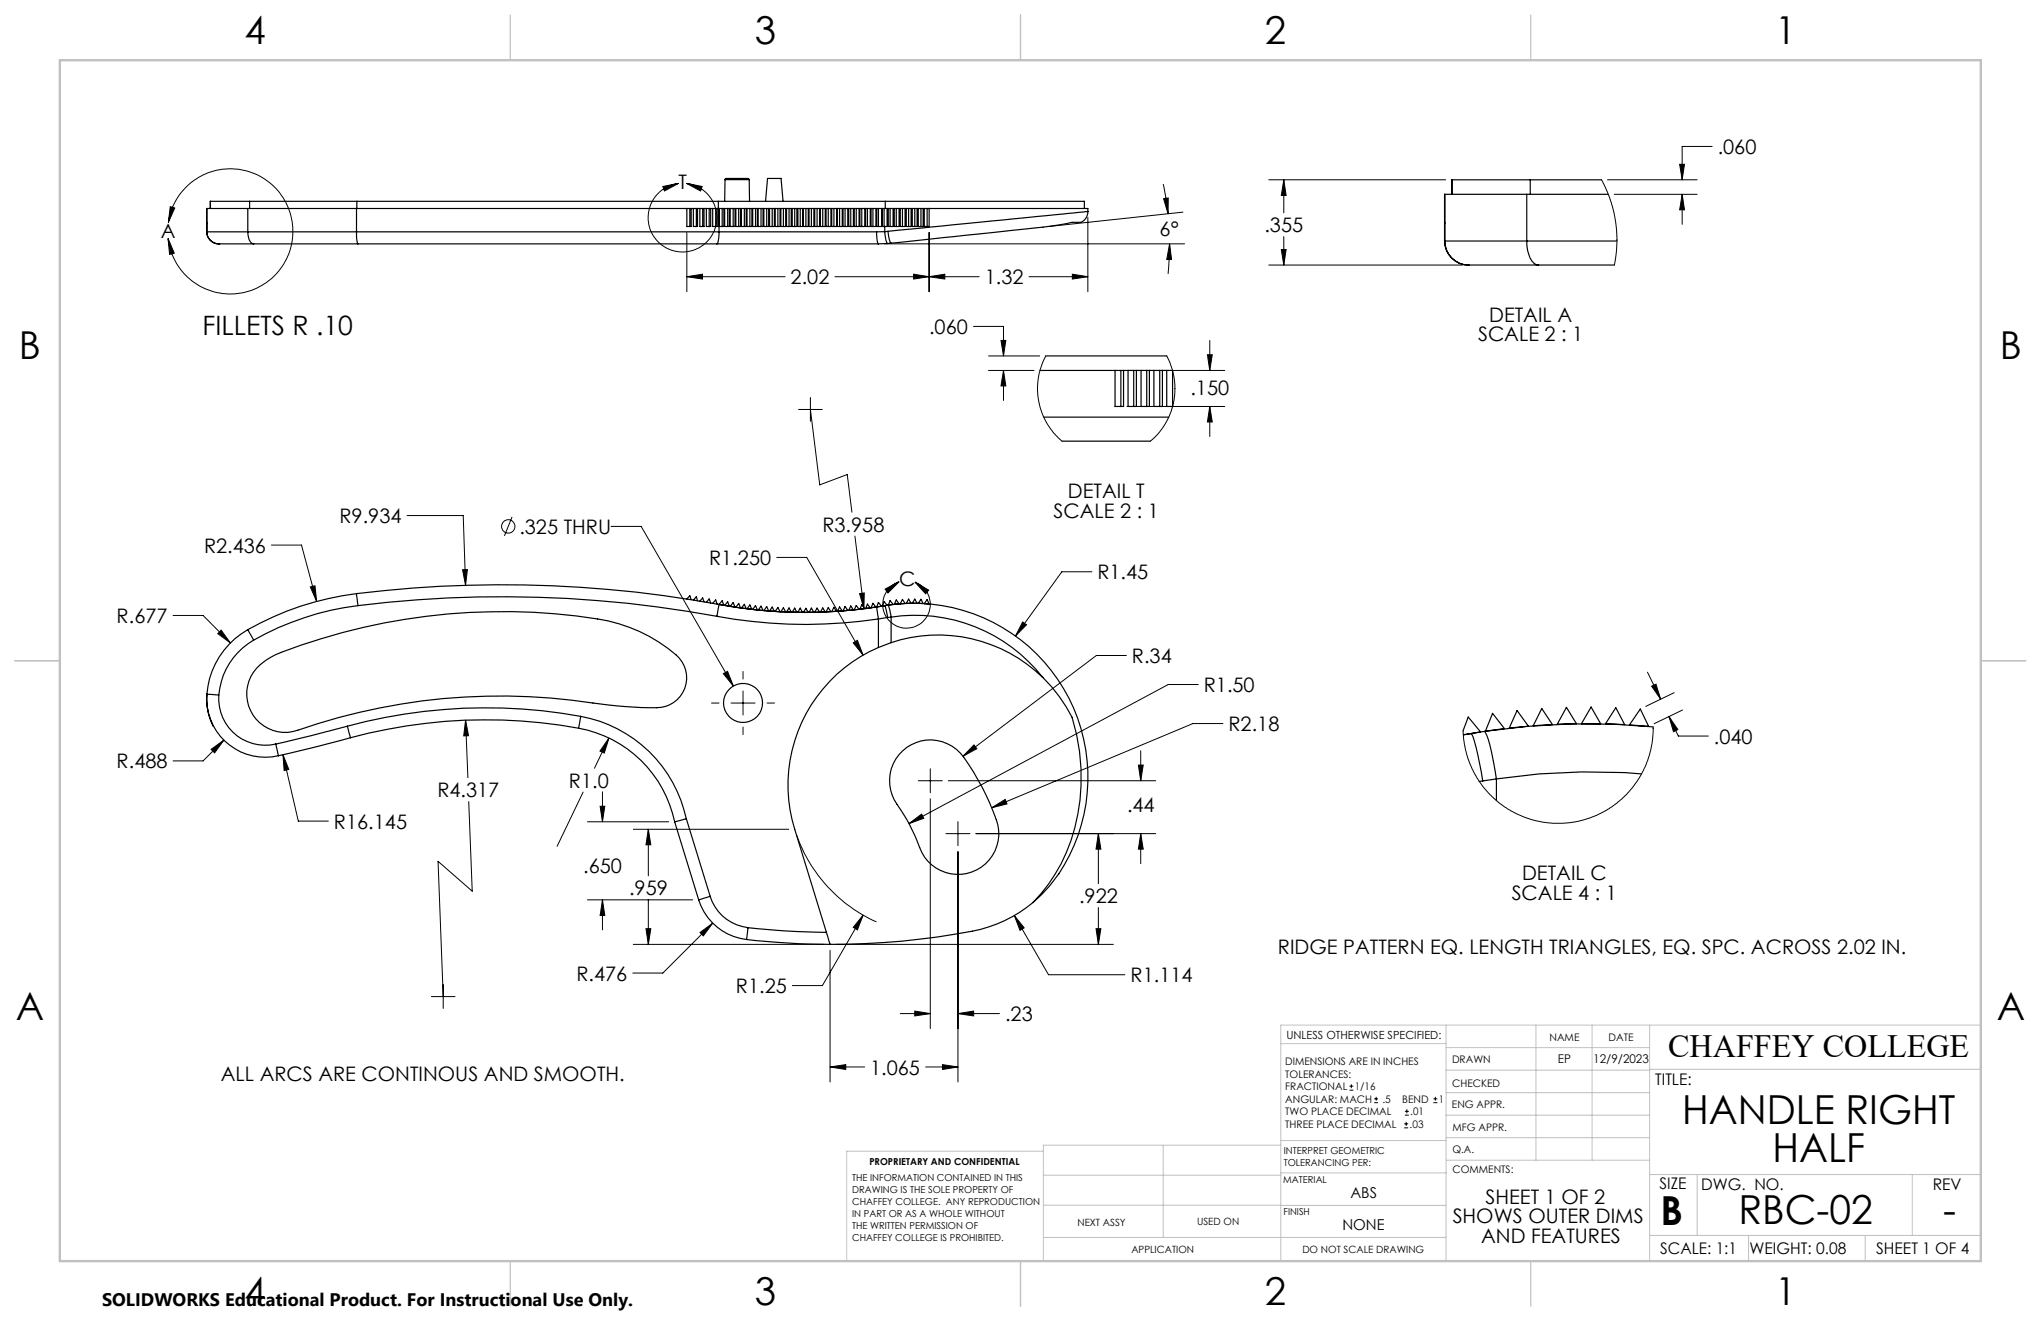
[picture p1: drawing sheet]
<svg xmlns="http://www.w3.org/2000/svg" width="432mm" height="279mm" viewBox="0 0 432 279" stroke-linecap="round" stroke-linejoin="round" font-family="sans-serif">
<g fill="none" stroke="#000" stroke-width=".25">
<path d="M153.4 38l.2-.3h4.7l.2 .3M153.4 38h5.1M153.4 38l-.1 4.6M158.5 38l.1 4.6M307.2 38h16.5M307.2 38l-.1 3.1M307.2 38v3.1M323.7 38h15.1M323.7 38v3.1M43.7 49a2.53 2.53 0 0 0 2.6 2.6M43.7 47.1v1.9M43.7 49h.1"/>
<path d="M43.8 49h8.6M43.8 44.1h8.6M43.8 49a2.53 2.53 0 0 0 2.5 2.6M43.8 44.1v3M43.8 44.1v4.9M44.5 42.6h8.3M44.5 42.6v1.5M46.3 51.6h7.4M46.3 51.6h.1M52.4 49l.4 1.8a1.08 1.08 0 0 0 .9 .8M52.4 49h23M52.4 44.1h23"/>
<path d="M52.4 44.1v4.9M52.8 42.6h22.7M52.8 42.6v1.5M53.7 51.6h22M75.4 49h76.7M75.4 44.1h69.9M75.4 49a4.6 4.6 0 0 0 .3 2.6M75.4 44.1v4.9M75.5 42.6h76.5M75.5 42.6v1.5M75.7 51.6h76M145.3 44.1v3.8h.9v-3.8"/>
<path d="M145.3 44.1h.9M145.9 44.1v3.8M146.2 44.1h.5M146.7 44.1v3.8h.9v-3.8M146.7 44.1h.9M147.3 44.1v3.8M147.6 44.1h.5M148.1 44.1v3.8h.8v-3.8M148.1 44.1h.8M148.7 44.1v3.8M148.9 44.1h.5M149.4 44.1v3.8h1v-3.8"/>
<path d="M149.4 44.1h1M150 44.1v3.8M150.4 44.1h.4M150.8 44.1v3.8h.9v-3.8M150.8 44.1h.9M151.4 44.1v3.8M151.7 51.6h34.1M151.7 44.1h.4M152 42.6h35.3M152 42.6v1.5M152.1 49a4 4 0 0 1-.4 2.6M152.1 49h33.4"/>
<path d="M152.1 44.1v4.9M152.1 44.1h27.3M152.8 44.1v3.8M153.1 44.1v3.8h-1M153.3 44.1v3.8h1v-3.8M154 44.1v3.8M154.5 44.1v3.8h1v-3.8M155.1 44.1v3.8M155.7 44.1v3.8h1v-3.8M156.3 44.1v3.8M156.8 44.1v3.8h1.1v-3.8M157.5 44.1v3.8"/>
<path d="M158 44.1v3.8h1.1v-3.8M158.6 44.1v3.8M159.2 44.1v3.8h1v-3.8M159.8 44.1v3.8M160.4 44.1v3.8h1v-3.8M161 44.1v3.8M161.6 44.1v3.8h1v-3.8M162 42.6l.4-4.9h2.8l.5 4.9M162.2 44.1v3.8M162.8 44.1v3.8h1v-3.8M163.4 44.1v3.8M164 44.1v3.8h1v-3.8"/>
<path d="M164.6 44.1v3.8M165.2 44.1v3.8h1v-3.8M165.7 44.1v3.8M166.4 44.1v3.8h1v-3.8M166.9 44.1v3.8M167.6 44.1v3.8h1v-3.8M168.1 44.1v3.8M168.8 44.1v3.8h1v-3.8M169.3 44.1v3.8M170 44.1v3.8h1v-3.8M170.5 44.1v3.8M171.2 44.1v3.8h1v-3.8"/>
<path d="M171.7 44.1v3.8M172.4 44.1v3.8h1v-3.8M172.9 44.1v3.8M173.6 44.1v3.8h1v-3.8M174.1 44.1v3.8M174.8 44.1v3.8h1v-3.8M175.2 44.1v3.8M176 44.1v3.8h1v-3.8M176.4 44.1v3.8M177.2 44.1v3.8h1v-3.8M177.6 44.1v3.8M178.4 44.1v3.8h1v-3.8"/>
<path d="M178.8 44.1v3.8M179.4 44.1h.2M179.6 44.1v3.8h1v-3.8M179.6 44.1h14.4M180 44.1v3.8M180.7 44.1v3.8h1.1v-3.8M181.2 44.1v3.8M181.9 44.1v3.8h1.1v-3.8M182.3 44.1v3.8M183.1 44.1v3.8h1v-3.8M183.5 44.1v3.8M184.3 44.1v3.8h1v-3.8"/>
<path d="M184.7 44.1v3.8M185.5 49a4.3 4.3 0 0 0 .3 2.6M185.5 44.1v3.8h1v-3.8M185.8 44.1v3.8M186.7 44.1v3.8h1v-3.8M187 44.1v3.8M187.2 49a4 4 0 0 0 .6 2.5M187.2 49h-1.7M187.2 47.9v1.1M187.3 42.6h42.1v1.5M187.3 42.6v1.5M187.8 51.5l-2 .1"/>
<path d="M187.9 48.9a4.5 4.5 0 0 0 .6 2.5M187.9 48.9l-.7 .1M187.9 44.1v3.8h1v-3.8M188.3 44.1v3.8M188.5 51.4l-.7 .1M189.2 44.1v3.8h1v-3.8M189.6 44.1v3.8M190.5 44.1v3.8h1v-3.8M190.9 44.1v3.8M191.7 44.1v3.8h1.1v-3.8M192.2 44.1v3.8M193 44.1v3.8h1v-3.8"/>
<path d="M193.5 44.1v3.8M194 44.1h.3M194.3 44.1v3.8h1v-3.8M194.3 44.1h2.3v3.8h-1.1v-3.8M194.8 44.1v3.8M196.1 44.1v3.8M196.5 44.1h33.7v.6M230.2 44.7a2.14 2.14 0 0 1-2.4 2.3h-1a210.1 210.1 0 0 1-18.4 2.4l-19.9 2M230.2 44.7l-42.3 4.2M305.6 51a5.1 5.1 0 0 0 5.2 5.1M305.6 47.2h.1M305.6 51h.1"/>
<path d="M305.7 51h17.3M305.7 41.1h17.3M305.7 51a5.1 5.1 0 0 0 5.1 5.1M305.7 41.1l-.1 9.9M305.7 41.1v9.9M310.8 56.1h14.7M323 51a6.6 6.6 0 0 0 1.6 4.7l.9 .4M323 51h19.1M323 41.1h17.3M323 41.1v9.9M325.5 56.1h16.1M220 78.4h15.9"/>
<path d="M221.2 75.3h25.6M235.9 78.4v7.6h1.8v-7.6M235.9 78.4h1.8M237.1 78.4v7.6M237.7 78.4h1M238.7 78.4v7.6h1.7v-7.6M238.7 78.4h1.7M239.9 78.4v7.6M240.4 78.4h1M241.4 78.4v7.6h1.8v-7.6M241.4 78.4h1.8M242.6 78.4v7.6"/>
<path d="M243.2 78.4h.9M244.1 78.4v7.6h1.8v-7.6M244.1 78.4h1.8M245.4 78.4v7.6M245.9 78.4h.9M246.8 78.4v7.6h1.3M246.8 78.4h1.3M248.1 78.4v7.6M220.8 88.2h26.5M224.7 93.3h18.7M248.1 86h.1M52.4 133.2a17.2 17.2 0 0 0-8.6 13.6"/>
<path d="M52.4 133.2l1.3 2.2M53.7 135.4a14.8 14.8 0 0 0-7.4 11.6M75.4 125.6a62.1 62.1 0 0 0-23 7.6M75.4 125.6l.3 2.5M75.4 125.6a254.3 254.3 0 0 1 76.7 2.2M75.7 128.1a60.3 60.3 0 0 0-22 7.3M75.7 128.1a250.6 250.6 0 0 1 76 2.3M145.3 126.7l.6-.7 .3 .8M146.7 126.9l.6-.7 .3 .9M148.1 127.1l.6-.6 .2 .8M149.4 127.4l.6-.7 .4 .8M150.8 127.6l.6-.7 .3 .9"/>
<path d="M151.7 130.4a103.3 103.3 0 0 0 34.1 .5M152.1 127.8l-.4 2.6M152.1 127.8a100.4 100.4 0 0 0 33.4 .6M152.8 127.1l.3 .9-1-.2zM154 127.3l.3 .9-1-.1zM155.1 127.5l.4 .9-1-.1zM156.3 127.6l.4 1-1-.2zM157.5 127.8l.4 .9-1.1-.1zM158.6 128l.5 .9-1.1-.1zM159.8 128.1l.4 .9-1-.1zM161 128.2l.4 .9-1-.1zM162.2 128.3l.4 .9h-1z"/>
<path d="M163.4 128.4l.4 .9-1-.1zM164.6 128.5l.4 .9-1-.1zM165.7 128.6l.5 .8h-1zM166.9 128.6l.5 .9-1-.1zM168.1 128.6l.5 .9h-1zM169.3 128.6l.5 .9h-1zM170.5 128.7l.5 .8h-1zM171.7 128.6l.5 .9h-1zM172.9 128.6l.5 .9h-1zM174.1 128.6l.5 .8-1 .1zM175.2 128.5l.6 .9h-1zM176.4 128.4l.6 .9-1 .1z"/>
<path d="M177.6 128.4l.6 .8-1 .1zM178.8 128.3l.6 .8-1 .1zM180 128.2l.6 .8-1 .1zM181.2 128.1l.6 .8-1.1 .1zM182.3 127.9l.7 .8-1.1 .2zM183.5 127.8l.6 .8-1 .1zM184.7 127.6l.6 .8-1 .2zM185.5 128.4l.3 2.5M185.8 136.9a31.7 31.7 0 0 0-17.7 38.5l6.7 21.8M185.8 127.4l.7 .8-1 .2zM185.8 130.9v6M187 127.2l.7 .8-1 .2z"/>
<path d="M187.2 128.1l.6 2.5M187.2 128.1l-1.7 .3M187.8 130.6l-2 .3M187.9 128l.4 1.1 .2 1.4M187.9 128a36.8 36.8 0 0 1 37.3 18 36.8 36.8 0 0 1-3.1 41.4l-3.6 3.5M187.9 128l-.7 .1M188.3 127l.6 .8-1 .2zM188.5 130.5a34.3 34.3 0 0 1 32.1 12.8M188.5 135.9a31.7 31.7 0 0 1 32.1 7.4M188.5 130.5v5.4M188.5 135.9l-2.7 1M188.5 130.5l-.7 .1"/>
<path d="M189.6 126.9l.6 .8-1 .1zM190.9 126.8l.6 .8-1 .1zM192.2 126.7l.6 .9h-1.1zM193.5 126.7l.5 .9h-1zM194.8 126.8l.5 .8h-1zM196.1 126.8l.5 .9h-1.1zM43.8 146.8l2.5 .2M43.8 146.8a12.4 12.4 0 0 0 15.1 13M43.8 146.8a12.6 12.6 0 0 0 1.2 6.7M45 153.5h.1M46.3 147a9.9 9.9 0 0 0 12 10.4M54.3 141.3a14.1 14.1 0 0 1 5.1-3.3 130.4 130.4 0 0 1 69.3-6.7 32.2 32.2 0 0 1 15 7.9 6.3 6.3 0 0 1 1 6.8 6.3 6.3 0 0 1-5.8 3.7 108.9 108.9 0 0 1-17.9-1.6 131.3 131.3 0 0 0-59.1 6.6 8.1 8.1 0 0 1-8.7-3.9 8.1 8.1 0 0 1 1.1-9.5z"/>
<path d="M58.3 157.4l.6 2.4M73.5 153.6l.7 2.4M73.5 153.6l-15.2 3.8M74.2 156l-15.3 3.8M122.4 154a25.4 25.4 0 0 1 20.3 19.8M122.4 154a109.3 109.3 0 0 0-48.2 2M122.9 151.5a28 28 0 0 1 22.3 21.7M122.9 151.5l-.5 2.5M122.9 151.5a111.6 111.6 0 0 0-49.4 2.1M191 158.8a8.6 8.6 0 0 1 12.9 1.3 52.2 52.2 0 0 1 7.2 14.3 8.6 8.6 0 0 1-6 10.2 8.6 8.6 0 0 1-10.5-5.4 41.6 41.6 0 0 0-5.4-10 8.6 8.6 0 0 1 1.8-10.4zM220.6 143.3a32.7 32.7 0 0 1 6.2 8.4 40.5 40.5 0 0 1-5 35.3l-3.3 3.9M309.5 154.6l1.1-2.9 2.6 3.1-3.6 .6"/>
<path d="M311.2 155.2a17.8 17.8 0 0 1 1.8 6.1l.7 3.9M311.2 155.2l-1.6 .2M314 154.7a5.8 5.8 0 0 1 1.2 2.9l1.4 7.1M314 154.7l-2.8 .5M315.8 150.9l2.5 3.2-4 .6zM321 150.3l2.4 3.3-4.1 .4zM326.2 149.9l2.2 3.3-4 .3zM331.4 149.6l2.1 3.5-4 .1zM336.6 149.5l2 3.6h-4zM341.8 149.7l1.9 3.5-4-.1zM347 150l1.8 3.6-4.1-.3zM349.7 153.7a145.7 145.7 0 0 0-35.7 1"/>
<path d="M142.7 173.8l5.1 16.5M145.2 173.2l-2.5 .6M145.2 173.2l5 16.4M313.7 165.2l-.8 .1M316.6 164.7v4.6M316.6 164.7l-2.9 .5M347.3 163.7a133.3 133.3 0 0 0-30.7 1M147.8 190.3a12.1 12.1 0 0 0 10.2 8.4M150.2 189.6a9.5 9.5 0 0 0 8.1 6.6M150.2 189.6l-2.4 .7M158 198.7a170.6 170.6 0 0 0 17.6 1M158.3 196.2a163.3 163.3 0 0 0 16.5 1"/>
<path d="M158.3 196.2l-.3 2.5M174.8 197.2l.8 2.5M218.5 190.9a30 30 0 0 1-16.5 6.7 153 153 0 0 1-26.4 2.1"/>
<circle cx="157.2" cy="148.7" r="4.1"/>
</g>
<g fill="none" stroke="#000" stroke-width=".21">
<path d="M140.2 39.4l3.3-.6-2.9 1.6zM143.5 38.8a7.3 7.3 0 0 0-5.3 11.1 7.3 7.3 0 0 0 12.3 0 7.3 7.3 0 0 0-5.2-11.1M145.3 38.8l3.3 .6-.4 1zM246.1 38.9l1 6.3M268.4 38h37.5M271.6 38l.5 3.3h-1zM271.6 38v7M338.8 38l1.8 3.9 .6 2 .6 2.9 .3 4.6-.5 4.7M340.1 38h19M355.4 34.7h1l-.5 3.3zM362.2 31h-6.3v7M35.6 50.4l1.3 3.2-1 .2z"/>
<path d="M35.6 47a13.2 13.2 0 0 1 20.4-9 13.2 13.2 0 0 1-.4 22.3 13.2 13.2 0 0 1-20-9.9M36 43.7l1 .3-1.4 3zM145.3 58.5l3.3-.5v1zM145.3 49.2v12.5M145.3 58.5h20.8M176.6 58.5h30.6M187.1 51.6h63.5M193.3 58l3.3 .5-3.3 .5zM196.6 58.5l3.3-.5v1zM196.6 49.2v12.5M217.7 58.5h12.5M226.9 58l3.3 .5-3.3 .5z"/>
<path d="M230.2 46v15.7M246.2 42l1-.1-.1 3.3zM247.4 51.6l.5 3.3h-1.1zM247.4 51.6l-.3 6.3M250.3 44.9l-28.4 3M268.4 56.1h41M271.1 52.8h1l-.5 3.3zM271.6 50.1v6M341.5 41.1h17.6M355.9 41.1l.5 3.3h-1zM355.9 41.1v6.3M206 69h6.3v6.3"/>
<path d="M209.1 75.3h10.9M209.1 78.4h9.7M211.8 72h1l-.5 3.3zM212.3 78.4l.5 3.2h-1zM212.3 78.4v6.3M221.2 75.3l-1.2 3-.4 2.1-.1 2.3 .3 2.4 .7 2.5 .8 1.6 1.4 2.2 2 1.9M238.4 78.4h20.7M246.8 75.3l1.3 3.1 .4 1.9 .1 2.7-.2 1.8-.6 2.2-1.1 2.3-1.5 2.2-1.8 1.8M255.4 75h1.1l-.6 3.4zM255.9 72v6.4M168.9 86.6h5.1M171.4 86.6l2 16 5.8-2.2 1 7.9"/>
<path d="M171.4 84.1v5M238.4 86h20.7M255.9 86l.6 3.3h-1.1zM255.9 86v6.3M57.4 115.3h6.4l3.2 11.9M86.1 109h11.9l.5 14.8M108.3 109.3l-1.6 4M129.3 111.3h6.3l19.6 33.8M164.3 117.9h6.4l11.9 20.7M180.9 113.4l1.9 15.4M36.6 130.2h6.4l5.8 5.8M46.8 133.3l2 2.7-2.7-2z"/>
<path d="M65.7 124.1l.9-.2 .4 3.3zM97.9 120.5h1l-.4 3.3zM180.5 136l.9-.6 1.2 3.2zM181.9 125.6l.9-.2v3.4zM187.3 124.6l2.9-1.6-2.3 2.4zM190.2 123a5 5 0 0 0-2.5 7.7 5 5 0 0 0 8.1 .2 5 5 0 0 0-2.2-7.8M193.6 123.1l2.9 1.7-.7 .8zM216.4 131.6l.8 .6-2.4 2.3zM231 120.9h-6.4l-9.8 13.6M238.3 138.6h-6.3l-28.3 21.3M44.7 158.5l2.7-2-2 2.7zM47.4 156.5l-4.4 4.4h-6.4"/>
<path d="M59.9 159.6l1.2 3.1-1 .3zM59.9 159.6l3.2 14.1h6.4M98.5 152.3l.6 3.3h-1zM98.5 152.3l.5 12.2M128.8 156.1l-1 3.2-.9-.4zM128.8 156.1l-3 6.4M150.5 148.7h1.6M153 142.5l.9-.5 1.3 3.1zM154.7 148.7h5M157.2 142v1.6M157.2 146.2v5M157.2 153.8v1.6"/>
<path d="M162.3 148.7h1.6M206.1 157.6l.6 .8-3 1.5zM241.3 158.8v6.3M253.5 144.8h-6.3l-54.9 29.4M258.7 153h-6.3l-42.6 17.9M348.5 142.2l2.8 5.7M349.4 145.1l.9-.4 1 3.2zM349.7 153.7l-.2 3.4-.6 2.8-.6 1.7-1.8 3.4-2.3 2.9-2.1 2-1.2 .8-2.8 1.6-3.9 1.3-3.5 .5h-2.2l-1.9-.2-3.9-1-3.7-1.8-3-2.3-2.5-2.8-2-3.3-.9-2.2-.5-1.7-.4-2.3-.2-1.9M353.1 151.6l1.9 2.7-1 .5zM353.1 151.6l2 4.1h6.3M354.2 146.5l-6 2.9M356 150.2l-6 2.9"/>
<path d="M99.2 169.5l.7 19-7.2-6.3 1.1 28.6M123.4 167.5l-5.5 11.5M124.3 173.8h17.2M127 170.5h1l-.5 3.3zM127.5 167.5v6.3M134 175.4h32.9M137.2 175.4l.5 3.3h-1zM137.2 175.4v9.8M168.5 176.6a31.6 31.6 0 0 0 16.9 18.4M192.3 174.2l2.7-2 .4 .9zM194.3 165.1h5.1M196.8 168.9v48.7"/>
<path d="M196.8 162.6v5.1M200.1 176.3h5.1M200.6 165.1h43.9M202.7 173.8v5.1M206.5 176.3h38M209.8 170.9l2.9-1.8 .3 .9zM232.4 176.3l.5 3.3h-1zM232.4 176.3v10.6M240.8 161.8h1.1l-.6 3.3zM241.3 176.3l.6 3.3h-1.1zM241.3 176.3v6.4M124.3 190.3h22.2"/>
<path d="M127.5 190.3l.5 3.3h-1zM127.5 190.3v6.4M134 199.7h40.3M136.7 196.4h1l-.5 3.3zM137.2 190.3v9.4M148.1 197.2l2.7-1.9-2 2.6zM150.8 195.3l-10.6 10.5h-6.3M176.9 199.7h58.6M182.6 193.6l-1.2 3.1-.9-.6zM182.6 193.6l-8.6 14.9h-6.4M202.7 180.1v48.7M214.6 193.6l2.1 2.7-.9 .5z"/>
<path d="M214.6 193.6l7.2 12.6h16.2M231.9 196.4h1l-.5 3.3zM232.4 191.9v7.8M91.3 210.8h5M93.8 208.2v5.1M175.6 201v27.8M190.5 214.4h6.3M193.5 213.9l3.3 .5-3.3 .5zM202.7 214.4l3.3-.5v1zM202.7 214.4h8.8M175.6 225.7l3.3-.5v1zM175.6 225.7h7.3"/>
<path d="M195.8 225.7h6.9M199.4 225.2l3.3 .5-3.3 .5zM285.5 230.6h.8M285.5 229.7h.8M285.9 229.3v.9M290.7 233.2h.8M290.7 232.4h.8M291.1 232v.8M297.1 238.5h.8M297.1 237.7h.8M297.2 235.9h.9M297.2 235.1h.9"/>
<path d="M297.5 237.3v.8M297.6 234.6v.9M303.2 233.2h.9M303.2 232.4h.9M303.7 232v.8"/>
<circle cx="107.5" cy="111.3" r="1.41"/>
</g>
<g fill="none" stroke="#c0c0c0" stroke-width=".21">
<path d="M305.9 216.8v49.9M324.9 216.8v28.6M336.8 216.8v28.6M349 216.8v49.9M419.1 216.8h-148.1v49.9M271 220.7h34.9M305.9 231.1h43.1M305.9 226.3h43.1M305.9 221.6h43.1M305.9 235.9h43.1M349 226.2h70.1M220.7 254.9l85.2 .1"/>
<path d="M220.7 248.6h50.3M220.7 243.5h-41.6v23.2M246.1 242.2v19.5M271 248.1h35M271 242.2h-50.3v24.5M271 241.2h35M305.9 240.6h43.1M306 245.4h43M349 248.4h70.1M359.1 248.4v12.9M404.6 248.4v12.9M220.7 261.7h85.2"/>
<path d="M349 261.3h70.1M369.9 261.3v5.4M394.6 261.3v5.4"/>
</g>
<path d="M108 3.2v9.5M215.9 3.2v9.5M323.8 3.2v9.5M3.1 139.7h9.6M419.1 139.7h9.5M108 266.7v9.6M215.9 266.7v9.6M323.8 266.7v9.6" fill="none" stroke="#c0c0c0" stroke-width=".25"/>
<path d="M12.7 12.7h406.4v254h-406.4z" fill="none" stroke="#c0c0c0" stroke-width=".5"/>
<g fill="#000">
<path d="M187.3 124.6l2.9-1.6-2.3 2.4zM193.6 123.1l2.9 1.7-.7 .8zM35.6 50.4l1.3 3.2-1 .2zM36 43.7l1 .3-1.4 3zM140.2 39.4l3.3-.6-2.9 1.6zM145.3 38.8l3.3 .6-.4 1z"/>
<path d="M216.4 131.6l-1.6 2.9 2.4-2.3zM214.6 193.6l1.2 3.2 .9-.5zM148.1 197.2l.7 .7 2-2.6zM128.8 156.1l-1.9 2.8 .9 .4zM98.5 152.3l-.4 3.3h1zM59.9 159.6l.2 3.4 1-.3zM44.7 158.5l.7 .7 2-2.7zM46.8 133.3l-.7 .7 2.7 2zM65.7 124.1l1.3 3.1-.4-3.3zM97.9 120.5l.6 3.3 .4-3.3zM181.9 125.6l.9 3.2v-3.4zM182.6 193.6l-2.1 2.5 .9 .6zM137.2 175.4l.5 3.3h-1zM136.7 196.4h1l-.5 3.3zM153 142.5l2.2 2.6-1.3-3.1zM206.1 157.6l-2.4 2.3 3-1.5zM240.8 161.8h1.1l-.6 3.3zM241.3 176.3l.6 3.3h-1.1zM193.5 213.9l3.3 .5-3.3 .5zM202.7 214.4l3.3-.5v1zM209.8 170.9l3.2-.9-.3-.9zM192.3 174.2l3.1-1.1-.4-.9zM180.5 136l2.1 2.6-1.2-3.2zM127.5 190.3l.5 3.3h-1zM127 170.5h1l-.5 3.3zM175.6 225.7l3.3-.5v1zM199.4 225.2l3.3 .5-3.3 .5zM231.9 196.4h1l-.5 3.3zM232.4 176.3l.5 3.3h-1zM247.4 51.6l.5 3.3h-1.1zM246.2 42l1-.1-.1 3.3zM145.3 58.5l3.3-.5v1zM193.3 58l3.3 .5-3.3 .5zM196.6 58.5l3.3-.5v1zM226.9 58l3.3 .5-3.3 .5zM271.6 38l.5 3.3h-1zM271.1 52.8h1l-.5 3.3zM355.9 41.1l.5 3.3h-1zM355.4 34.7h1l-.5 3.3zM353.1 151.6l1.9 2.7-1 .5zM349.4 145.1l.9-.4 1 3.2zM211.8 72h1l-.5 3.3zM212.3 78.4l.5 3.2h-1zM255.4 75h1.1l-.6 3.4zM255.9 86l.6 3.3h-1.1z"/>
</g>
<g font-size="8.5">
<text x="355.9" y="237.7">HANDLE RIGHT</text>
<text x="375" y="245.8">HALF</text>
<text x="351.3" y="259">B</text>
<text x="367.8" y="258.9">RBC-02</text>
<text x="411.1" y="258.9">-</text>
</g>
<g font-size="8.1">
<text x="51.7" y="9.3">4</text>
<text x="159.7" y="9.3">3</text>
<text x="267.6" y="9.3">2</text>
<text x="375.6" y="9.3">1</text>
<text x="4" y="76">B</text>
<text x="423.1" y="76">B</text>
<text x="3.3" y="215.7">A</text>
<text x="422.4" y="215.7">A</text>
<text x="51.7" y="276">4</text>
<text x="159.7" y="276">3</text>
<text x="267.6" y="276">2</text>
<text x="375.6" y="276">1</text>
</g>
<text font-size="6.9" x="352.9" y="223.6">CHAFFEY COLLEGE</text>
<text font-size="5.6" x="42.8" y="70.8">FILLETS R .10</text>
<g font-size="4.2">
<text x="363.4" y="32.6">.060</text>
<text x="143.5" y="40">T</text>
<text x="34" y="50.3">A</text>
<text x="245.3" y="49.8">6°</text>
<text x="267.5" y="49.1">.355</text>
<text x="167.3" y="60.1">2.02</text>
<text x="208.3" y="60.1">1.32</text>
<text x="196.6" y="70.6">.060</text>
<text x="315.1" y="68">DETAIL A</text>
<text x="312.7" y="72.2">SCALE 2 : 1</text>
<text x="251.8" y="83.6">.150</text>
<text x="225.9" y="105.3">DETAIL T</text>
<text x="71.8" y="110.6">R9.934</text>
<text x="109.9" y="112.9">.325 THRU</text>
<text x="174" y="112.4">R3.958</text>
<text x="222.9" y="109.5">SCALE 2 : 1</text>
<text x="43.2" y="116.9">R2.436</text>
<text x="150" y="119.5">R1.250</text>
<text x="190.2" y="124">C</text>
<text x="232.2" y="122.5">R1.45</text>
<text x="24.7" y="131.8">R.677</text>
<text x="239.5" y="140.2">R.34</text>
<text x="254.7" y="146.4">R1.50</text>
<text x="259.9" y="154.6">R2.18</text>
<text x="362.6" y="157.3">.040</text>
<text x="24.7" y="162.5">R.488</text>
<text x="120.4" y="166.6">R1.0</text>
<text x="92.5" y="168.6">R4.317</text>
<text x="238.4" y="171.8">.44</text>
<text x="70.7" y="175.2">R16.145</text>
<text x="123.4" y="184.6">.650</text>
<text x="133.1" y="189.4">.959</text>
<text x="228.3" y="191">.922</text>
<text x="319.8" y="190.4">SCALE 4 : 1</text>
<text x="322" y="186.2">DETAIL C</text>
<text x="270.4" y="201.7">RIDGE PATTERN EQ. LENGTH TRIANGLES, EQ. SPC. ACROSS 2.02 IN.</text>
<text x="121.9" y="207.4">R.476</text>
<text x="239.2" y="207.7">R1.114</text>
<text x="155.7" y="210">R1.25</text>
<text x="212.6" y="216">.23</text>
<text x="184.1" y="227.3">1.065</text>
<text x="46.7" y="228.6">ALL ARCS ARE CONTINOUS AND SMOOTH.</text>
<text x="314.3" y="254.6">SHEET 1 OF 2</text>
<text x="307.3" y="258.8">SHOWS OUTER DIMS</text>
<text x="313.3" y="262.9">AND FEATURES</text>
</g>
<text font-size="3.8" x="21.6" y="276.3">SOLIDWORKS Educational Product. For Instructional Use Only.</text>
<g font-size="3.4">
<text x="350.2" y="229.5">TITLE:</text>
<text x="351.1" y="251.6">SIZE</text>
<text x="359.9" y="251.6">DWG. NO.</text>
<text x="408.9" y="251.7">REV</text>
<text x="351.2" y="265.2">SCALE: 1:1</text>
<text x="370.1" y="265.3">WEIGHT: 0.08</text>
<text x="396.9" y="265.2">SHEET 1 OF 4</text>
</g>
<g font-size="3.2">
<text x="285.7" y="253.3">ABS</text>
<text x="284" y="260.1">NONE</text>
</g>
<g font-size="2.5">
<text x="329.6" y="224.8">EP</text>
<text x="337.1" y="224.9">12/9/2023</text>
</g>
<text font-size="2.4" x="272.2" y="219.7">UNLESS OTHERWISE SPECIFIED:</text>
<g font-size="2.2">
<text x="327.8" y="220.1">NAME</text>
<text x="340.3" y="220.2">DATE</text>
<text x="271.9" y="225.3">DIMENSIONS ARE IN INCHES</text>
<text x="271.9" y="227.9">TOLERANCES:</text>
<text x="307.2" y="224.9">DRAWN</text>
<text x="271.9" y="230.6">FRACTIONAL</text>
<text x="271.9" y="233.2">ANGULAR: MACH</text>
<text x="286.6" y="230.6">1/16</text>
<text x="292.5" y="233.2">.5</text>
<text x="296.6" y="233.2">BEND</text>
<text x="304.4" y="233.2">1</text>
<text x="307.3" y="229.8">CHECKED</text>
<text x="271.9" y="238.5">THREE PLACE DECIMAL</text>
<text x="271.9" y="235.9">TWO PLACE DECIMAL</text>
<text x="298.2" y="238.5">.03</text>
<text x="298.4" y="235.9">.01</text>
<text x="307.2" y="234.5">ENG APPR.</text>
<text x="307.3" y="239.2">MFG APPR.</text>
<text x="307.3" y="243.9">Q.A.</text>
<text x="307.3" y="248.1">COMMENTS:</text>
</g>
<g font-size="2.1">
<text x="227.9" y="259.2">NEXT ASSY</text>
<text x="253.3" y="259.2">USED ON</text>
<text x="239.3" y="265">APPLICATION</text>
<text x="275.5" y="265.1">DO NOT SCALE DRAWING</text>
</g>
<g font-size="2">
<text x="271.6" y="244.1">INTERPRET GEOMETRIC</text>
<text x="180.3" y="249.9">THE INFORMATION CONTAINED IN THIS</text>
<text x="183.9" y="246.4">PROPRIETARY AND CONFIDENTIAL</text>
<text x="271.5" y="250.2">MATERIAL</text>
<text x="271.6" y="246.6">TOLERANCING PER:</text>
<text x="180.3" y="252.4">DRAWING IS THE SOLE PROPERTY OF</text>
<text x="180.3" y="254.9">CHAFFEY COLLEGE. ANY REPRODUCTION</text>
<text x="180.3" y="257.4">IN PART OR AS A WHOLE WITHOUT</text>
<text x="271.5" y="257">FINISH</text>
<text x="180.3" y="260">THE WRITTEN PERMISSION OF</text>
<text x="180.3" y="262.5">CHAFFEY COLLEGE IS PROHIBITED.</text>
</g>
</svg>
